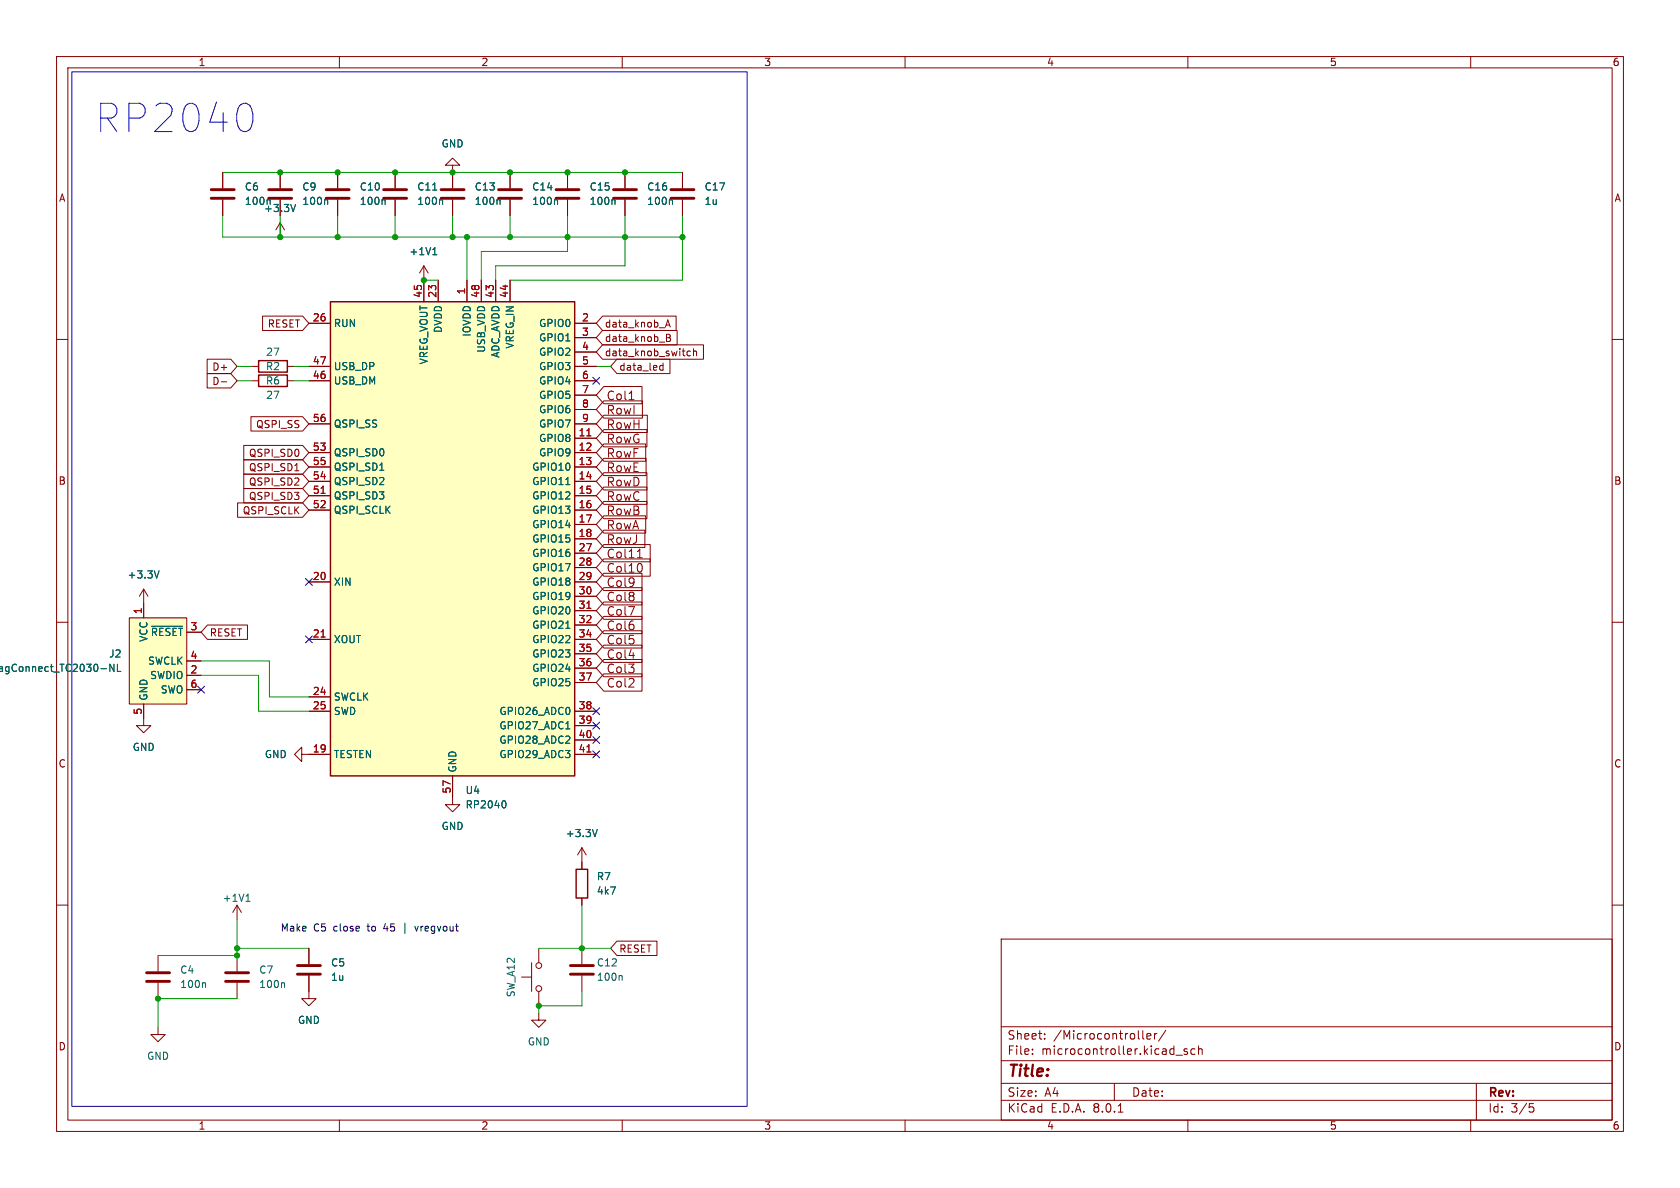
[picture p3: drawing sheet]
<svg xmlns="http://www.w3.org/2000/svg" width="297mm" height="210mm" viewBox="0 0 297 210" stroke-linecap="round" stroke-linejoin="round" font-family="sans-serif">
<g fill="none" stroke="#840000" stroke-width=".18">
<path d="M10 10h277v190h-277zM12 12h273v186h-273zM60 10v2M110 10v2M160 10v2M210 10v2M260 10v2M39.4 30.5v2.8M39.4 35.3v2.8M59.7 30.5v2.8M59.7 35.3v2.8M10 60h2"/>
<path d="M285 60h2M10 110h2M25.4 104.1l.8 1.3M25.4 104.1v2.6M25.4 104.1l-.8 1.3M285 110h2M53.3 133.4v-1.3l-1.2 1.3 1.2 1.2v-1.2h1.3M10 160h2M80 141v1.2h1.3l-1.3 1.3-1.3-1.3h1.3M102.9 149.9v2.5M102.9 149.9l-.8 1.2M102.9 149.9l.7 1.2"/>
<path d="M285 160h2M41.9 168.9v2.8M41.9 173.7v2.8M54.6 172.5v4h1.3l-1.3 1.3-1.3-1.3h1.3M54.6 167.6v2.8M95.2 179.1v1.2h1.3l-1.3 1.3-1.2-1.3h1.2M102.9 167.6v2.8M102.9 172.5v2.8M177 166h108v32h-108zM27.9 181.6v1.3h1.3l-1.3 1.3-1.2-1.3h1.2M60 198v2M110 198v2"/>
<path d="M160 198v2M177 194.5h108M177 191.5h108M177 187.5h108M177 181.5h108M182.5 186.3v.1M182.5 185.5v.1M184.7 183.6v.1M184.7 182.8v.1M197 191.5v3M197.7 196.6h.8M202 182.2v1.3l.2 .2"/>
<path d="M202.7 183.2l.8-.1-.1-.3-.4-.1-.3 .2 .1 .7h.6M204.1 182.7v1M204.5 182.7l-.3 .1-.1 .2M206.1 182.1l-1.3 2M207.9 186.5h1.1M209.9 185.5l-.4-.1-.2 .2 .1 .2 .5 .2v.3h-.6M210 198v2M211.2 185.5l-.4-.1-.3 .3v.4l.2 .2h.5M211.9 185.5l.2-.1 .4 .1v.9M211.9 184.9v1.5M260 198v2M261 191.5v6.5"/>
<path d="M270.4 195.1h.7M270.5 195.7h.4l.3 .3-.2 .5-.5 .1"/>
</g>
<path d="M37.3 35.1h4.1M37.3 33.5h4.1M57.7 35.1h4M57.7 33.5h4M39.9 173.5h4M39.9 172h4M52.6 172.2h4M52.6 170.7h4M100.8 172.2h4.1M100.8 170.7h4.1" fill="none" stroke="#840000" stroke-width=".51"/>
<path d="M47.6 35.3l.2 .2v.6M67.9 35.3l.2 .2v.6M28.1 100.9l-.4 1.3M105.6 146.6l-.4 1.3M50.1 173.7l.2 .2v.7M109.8 172.5l.2 .1v.7" fill="none" stroke="#006464" stroke-width=".18"/>
<path d="M58.4 53.3h43.2v83.9h-43.2z" fill="#ffffc2"/>
<path d="M58.4 53.3h43.2v83.9h-43.2zM45.7 66.3h5.1v2h-5.1zM45.7 63.8h5.1v2h-5.1z" fill="none" stroke="#840000" stroke-width=".25"/>
<g fill="none" stroke="#840000" stroke-width=".18">
<path d="M49.5 39.4l-.7 1.2M49.5 39.4v2.5M49.5 39.4l.8 1.2M80 29.2h1.3l-1.3-1.3-1.3 1.3h1.3v4.1M80 35.3v2.8M90.2 30.5v2.8M90.2 35.3v2.8M100.3 30.5v2.8M100.3 35.3v2.8M110.5 30.5v2.8M110.5 35.3v2.8M120.6 30.5v2.8"/>
<path d="M120.6 35.3v2.8M54.6 57.2h3.8M74.9 47v6.3M74.9 47l-.7 1.3M74.9 47l.8 1.3M77.5 49.5v3.8M82.5 49.5v3.8M85.1 49.5v3.8M87.6 49.5v3.8M90.2 49.5v3.8M101.6 57.2h3.8M101.6 59.7h3.8"/>
<path d="M44.4 67.3h1.3M44.4 64.8h1.3M50.8 67.3h1.3M50.8 64.8h1.3M54.6 67.3h3.8M54.6 64.8h3.8M54.6 74.9h3.8M101.6 77.5h3.8M101.6 62.2h3.8M101.6 67.3h3.8M101.6 64.8h3.8M101.6 74.9h3.8"/>
<path d="M101.6 69.9h3.8M101.6 72.4h3.8M54.6 80h3.8M54.6 82.6h3.8M54.6 85.1h3.8M54.6 87.6h3.8M54.6 90.2h3.8M101.6 80h3.8M101.6 82.6h3.8M101.6 85.1h3.8M101.6 87.6h3.8M101.6 90.2h3.8"/>
<path d="M101.6 92.7h3.8M101.6 95.3h3.8M101.6 97.8h3.8M54.6 102.9h3.8M54.6 113h3.8M101.6 102.9h3.8M101.6 113h3.8M101.6 100.3h3.8M101.6 105.4h3.8M101.6 108h3.8M101.6 110.5h3.8M101.6 115.6h3.8"/>
<path d="M101.6 118.1h3.8M25.4 127v1.3h1.3l-1.3 1.2-1.3-1.2h1.3M54.6 133.4h3.8M54.6 123.2h3.8M54.6 125.7h3.8M80 137.2v3.8M101.6 133.4h3.8M101.6 125.7h3.8M101.6 120.7h3.8M101.6 128.3h3.8M101.6 130.8h3.8"/>
</g>
<path d="M103.7 77.1h.8M56.8 87.2h.7M56.8 112.6h.7M103.7 107.5h.8M103.7 132.9h.8" fill="none" stroke="#a90000" stroke-width=".18"/>
<path d="M52.3 36.1l-.5 1.3M88.2 35.3l.2 .2v.6M98.4 35.3l.2 .2v.6M108.5 35.3l.2 .2v.6M118.7 35.3l.2 .2v.6M76.5 45h.7M76.6 44.1l.3-.3v1.2M67.1 83.1h.8M100 85.7h.7M100 111.1h.7M100 128.8h.7M89.1 141.5a.79 .79 0 0 1 0 1.3" fill="none" stroke="#006464" stroke-width=".18"/>
<path d="M78 35.1h4M78 33.5h4M88.1 35.1h4.1M88.1 33.5h4.1M98.3 35.1h4.1M98.3 33.5h4.1M108.5 35.1h4M108.5 33.5h4M118.6 35.1h4.1M118.6 33.5h4.1" fill="none" stroke="#840000" stroke-width=".51"/>
<path d="M22.9 109.2h10.1v15.3h-10.1z" fill="#ffffc2"/>
<g fill="none" stroke="#840000" stroke-width=".18">
<path d="M39.4 30.5v2.8M39.4 35.3v2.8M49.5 30.5v2.8M49.5 35.3v2.8M59.7 30.5v2.8M59.7 35.3v2.8M69.8 30.5v2.8M69.8 35.3v2.8M80 30.5v2.8M80 35.3v2.8M90.2 30.5v2.8M90.2 35.3v2.8"/>
<path d="M100.3 30.5v2.8M100.3 35.3v2.8M110.5 30.5v2.8M110.5 35.3v2.8M120.6 30.5v2.8M120.6 35.3v2.8M46.4 55.9h7.1l1.1 1.3-1.1 1.2h-7.1zM54.6 57.2h3.8M74.9 49.5v3.8M77.5 49.5v3.8M82.5 49.5v3.8M85.1 49.5v3.8"/>
<path d="M87.6 49.5v3.8M90.2 49.5v3.8M101.6 59.7h3.8M101.6 57.2h3.8M106.5 58.4h13.2v2.6h-13.2l-1.1-1.3zM106.5 55.9h13v2.5h-13l-1.1-1.2zM117.6 57.8l.5-1.2 .4 1.2M117.8 57.5h.6M117.8 59.1h.4l.3 .2-.3 .4 .3 .1v.3l-.2 .3h-.5zM117.8 59.7h.4M36.6 66h4.2l1.1 1.3-1.1 1.3h-4.2zM36.6 63.5h4.2l1.1 1.3-1.1 1.2h-4.2z"/>
<path d="M39.1 67.5h1M43.1 78.7h10.4l1.1 1.3-1.1 1.3h-10.4zM44.4 73.7h9.1l1.1 1.2-1.1 1.3h-9.1zM54.6 67.3h3.8M54.6 64.8h3.8M54.6 74.9h3.8M101.6 77.5h3.8M101.6 62.2h3.8M101.6 67.3h3.8M101.6 64.8h3.8M101.6 74.9h3.8M101.6 69.9h3.8"/>
<path d="M101.6 72.4h3.8M106.5 61h17.9v2.5h-17.9l-1.1-1.3zM106.7 68.3h6.8v3.1h-6.8l-1.3-1.5zM106.7 70.9h6.9v3h-6.9l-1.3-1.5zM106.7 75.9h7.7v3.1h-7.7l-1.3-1.5zM106.7 78.5h7.4v3h-7.4l-1.3-1.5zM106.7 73.4h7.7v3.1h-7.7l-1.3-1.6zM109.1 63.5h9.3v2.5h-9.3l-1.2-1.2zM111.2 70.7h.9M116.7 65.3l.2 .1h.3M117.2 64.2v1.2M117.2 64.7l-.3-.1-.2 .1"/>
<path d="M121.5 62.7l.2 .2 .4-.1M122.1 62.1h-.4l-.2 .2M122.6 62.2l.2-.1h.3v.8M122.6 61.6v1.3M42 88.9h11.5l1.1 1.3-1.1 1.2h-11.5zM43.1 81.3h10.4l1.1 1.3-1.1 1.2h-10.4zM43.1 83.8h10.4l1.1 1.3-1.1 1.3h-10.4zM43.1 86.4h10.4l1.1 1.2-1.1 1.3h-10.4zM52.1 83.2h.7M54.6 80h3.8M54.6 82.6h3.8M54.6 85.1h3.8"/>
<path d="M54.6 87.6h3.8M54.6 90.2h3.8M101.6 80h3.8M101.6 82.6h3.8M101.6 85.1h3.8M101.6 87.6h3.8M101.6 90.2h3.8M101.6 92.7h3.8M101.6 95.3h3.8M101.6 97.8h3.8M106.7 86.1h7.7v3.1h-7.7l-1.3-1.6zM106.7 88.6h7.7v3.1h-7.7l-1.3-1.5z"/>
<path d="M106.7 91.2h7.4v3h-7.4l-1.3-1.5zM106.7 93.7h7.3v3.1h-7.3l-1.3-1.5zM106.7 96.3h8.2v3h-8.2l-1.3-1.5zM106.7 98.8h8.2v3.1h-8.2l-1.3-1.6zM106.7 81h7.5v3.1h-7.5l-1.3-1.5zM106.7 83.6h7.7v3h-7.7l-1.3-1.5zM112.7 98.6h.8M113 97.3l.1-.2v1.5M113.3 99.7l.2 .5-.2 .9M22.9 109.2h10.1v15.3h-10.1zM25.4 106.7v2.5M33 119.4h2.6"/>
<path d="M33 111.8h2.6M33 116.8h2.6M36.7 110.5h7.1v2.5h-7.1l-1.1-1.2zM54.6 102.9h3.8M54.6 113h3.8M101.6 102.9h3.8M101.6 113h3.8M101.6 100.3h3.8M101.6 105.4h3.8M101.6 108h3.8M101.6 110.5h3.8M101.6 115.6h3.8"/>
<path d="M101.6 118.1h3.8M106.7 119.1h6.8v3.1h-6.8l-1.3-1.5zM106.7 111.5h6.8v3.1h-6.8l-1.3-1.6zM106.7 116.6h6.8v3h-6.8l-1.3-1.5zM106.7 114h6.8v3.1h-6.8l-1.3-1.5zM106.7 103.9h6.8v3h-6.8l-1.3-1.5zM106.7 109h6.8v3h-6.8l-1.3-1.5zM106.7 106.4h6.8v3.1h-6.8l-1.3-1.5zM106.7 101.3h6.8v3.1h-6.8l-1.3-1.5zM25.4 124.5v2.5M33 121.9h2.6M54.6 133.4h3.8"/>
<path d="M54.6 123.2h3.8M54.6 125.7h3.8M80 137.2v3.8M101.6 133.4h3.8M101.6 125.7h3.8M101.6 120.7h3.8M101.6 128.3h3.8M101.6 130.8h3.8M102.9 152.4v1.3M102.9 158.8v1.2M27.9 168.9v2.8M27.9 173.7v2.8"/>
<path d="M41.9 160l-.8 1.3M41.9 160v2.6M41.9 160l.8 1.3M54.6 167.6v2.8M54.6 172.5v2.8M92.2 172.7h1.8M94 170.2v5.1M95.2 167.6v2.6M95.2 175.3v2.5M109.1 166.4h7v2.5h-7l-1.2-1.3z"/>
<circle cx="95.3" cy="170.7" r=".51"/>
<circle cx="95.3" cy="174.8" r=".51"/>
</g>
<g fill="none" stroke="#006464" stroke-width=".18">
<path d="M47.6 35.3l.2 .2v.6M52.3 36.1l-.5 1.3M57.7 35.3l.2 .2v.6M67.9 35.3l.2 .2v.6M76.5 33.6h.7M78.1 35.3l.1 .2v.6M88.2 35.3l.2 .2v.6M98.4 35.3l.2 .2v.6M108.5 35.3l.2 .2v.6M118.7 35.3l.2 .2v.6M76.5 45h.7M76.6 44.1l.3-.3v1.2"/>
<path d="M67.1 83.1h.8M100 85.7h.7M17.9 118.2h.9M20.1 117.4v1.3l-.7-1.3v1.3M20.8 117.4v1.3h.6M26.8 110.7h5.5M28.1 100.9l-.4 1.3M100 111.1h.7M100 128.8h.7M43.5 159.3h.7M43.6 158.4l.2-.3v1.2M89.1 141.5a.79 .79 0 0 1 0 1.3"/>
<path d="M105.6 146.6l-.4 1.3M36.2 173.7l.1 .2v.7"/>
</g>
<path d="M47.5 35.1h4.1M47.5 33.5h4.1M67.8 35.1h4.1M67.8 33.5h4.1M25.9 173.5h4.1M25.9 172h4.1" fill="none" stroke="#840000" stroke-width=".51"/>
<path d="M101.9 153.7h2v5.1h-2z" fill="none" stroke="#840000" stroke-width=".25"/>
<path d="M71.6 163.2v1.8M73.3 163.7l.3 .9 .3-.9" fill="none" stroke="#0f0f0f" stroke-width=".18"/>
<path d="M12.7 12.7h119.4v182.9h-119.4zM43.5 18.3a1.83 1.83 0 0 1 1.2 1.9 3.2 3.2 0 0 1-.7 2.8l-.5 .3" fill="none" stroke="#0000c2" stroke-width=".18"/>
<g fill="none" stroke="#009600" stroke-width=".18">
<path d="M39.4 38.1v3.8h81.2M39.4 30.5h81.2M49.5 38.1v3.8M59.7 38.1v3.8M69.8 38.1v3.8M80 38.1v3.8M90.2 38.1v3.8M100.3 38.1v6.4h-15.2v5M110.5 38.1v8.9h-22.9v2.5M120.6 38.1v11.4h-30.4M74.9 49.5h2.6M82.5 41.9v7.6"/>
<path d="M41.9 64.8h2.5M41.9 67.3h2.5M52.1 64.8h2.5M52.1 67.3h2.5M105.4 64.8h2.5M35.6 119.4h10.1v6.3h8.9M35.6 116.8h12v6.4h7M41.9 167.6h12.7M41.9 176.5h-14v5.1M41.9 162.6v6.3h-14M95.2 167.6h12.7M102.9 160v7.6"/>
<path d="M102.9 175.3v2.5h-7.7v1.3"/>
</g>
<g fill="none" stroke="#000084" stroke-width=".18">
<path d="M104.8 66.7l1.2 1.2M106 66.7l-1.2 1.2M54 102.3l1.2 1.2M54 112.4l1.2 1.2M55.2 102.3l-1.2 1.2M55.2 112.4l-1.2 1.2M35 121.3l1.2 1.2M36.2 121.3l-1.2 1.2M104.8 130.2l1.2 1.2M104.8 132.7l1.2 1.3M104.8 127.7l1.2 1.2M104.8 125.1l1.2 1.2"/>
<path d="M106 130.2l-1.2 1.2M106 132.7l-1.2 1.3M106 127.7l-1.2 1.2M106 125.1l-1.2 1.2"/>
</g>
<path d="M103.7 77.1h.8M56.8 87.2h.7M56.8 112.6h.7M103.7 107.5h.8M103.7 132.9h.8" fill="none" stroke="#a90000" stroke-width=".18"/>
<g fill="#009600" stroke="#009600" stroke-width=".18">
<circle cx="41.9" cy="168.9" r=".46"/>
<circle cx="41.9" cy="167.6" r=".46"/>
<circle cx="27.9" cy="176.5" r=".46"/>
<circle cx="95.2" cy="177.8" r=".46"/>
<circle cx="69.8" cy="30.5" r=".46"/>
<circle cx="80" cy="30.5" r=".46"/>
<circle cx="59.7" cy="30.5" r=".46"/>
<circle cx="69.8" cy="41.9" r=".46"/>
<circle cx="49.5" cy="41.9" r=".46"/>
<circle cx="59.7" cy="41.9" r=".46"/>
<circle cx="49.5" cy="30.5" r=".46"/>
<circle cx="80" cy="41.9" r=".46"/>
<circle cx="74.9" cy="49.5" r=".46"/>
<circle cx="100.3" cy="41.9" r=".46"/>
<circle cx="90.2" cy="30.5" r=".46"/>
<circle cx="100.3" cy="30.5" r=".46"/>
<circle cx="110.5" cy="30.5" r=".46"/>
<circle cx="120.6" cy="41.9" r=".46"/>
<circle cx="110.5" cy="41.9" r=".46"/>
<circle cx="82.5" cy="41.9" r=".46"/>
<circle cx="90.2" cy="41.9" r=".46"/>
<circle cx="102.9" cy="167.6" r=".46"/>
</g>
<text font-size="7" fill="#0000c2" x="16.5" y="23.9">RP2040</text>
<text font-size="2.8" fill="#840000" x="178" y="190.9">Title:</text>
<g font-size="2.1" fill="#840000">
<text x="107.1" y="70.9">Col1</text>
<text x="107.1" y="73.5">RowI</text>
<text x="107.1" y="76">RowH</text>
<text x="107.1" y="78.6">RowG</text>
<text x="107.1" y="81.1">RowF</text>
<text x="107.1" y="83.6">RowE</text>
<text x="107.1" y="88.7">RowC</text>
<text x="107.1" y="86.2">RowD</text>
<text x="107.1" y="91.3">RowB</text>
<text x="107.1" y="93.8">RowA</text>
<text x="107.1" y="96.3">RowJ</text>
<text x="107.1" y="98.9">Col11</text>
<text x="107.1" y="101.4">Col10</text>
<text x="107.1" y="106.5">Col8</text>
<text x="107.1" y="104">Col9</text>
<text x="107.1" y="111.6">Col6</text>
<text x="107.1" y="109">Col7</text>
<text x="107.1" y="114.1">Col5</text>
<text x="107.1" y="119.2">Col3</text>
<text x="107.1" y="116.7">Col4</text>
<text x="107.1" y="121.7">Col2</text>
<text x="178" y="184">Sheet:</text>
<text x="186.2" y="184">/Microcontroller/</text>
<text x="178" y="186.7">File:</text>
<text x="184.1" y="186.7">microcontroller.kicad_sch</text>
<text x="178" y="196.9">KiCad</text>
<text x="178" y="194.1">Size:</text>
<text x="184.7" y="194.1">A4</text>
<text x="185.7" y="196.9">E.D.A.</text>
<text x="193.3" y="196.9">8.0.1</text>
<text x="200" y="194.1">Date:</text>
<text x="263" y="194.3">Rev:</text>
<text x="263" y="196.9">Id:</text>
<text x="267.1" y="196.9">3/5</text>
</g>
<g font-size="1.8" fill="#840000">
<text x="35" y="11.9">1</text>
<text x="85" y="11.9">2</text>
<text x="135" y="11.9">3</text>
<text x="185" y="11.9">4</text>
<text x="235" y="11.9">5</text>
<text x="285" y="11.9">6</text>
<text x="10.3" y="35.9">A</text>
<text x="285.3" y="35.9">A</text>
<text x="47.2" y="58.1">RESET</text>
<text x="106.8" y="58.1">data_knob_A</text>
<text x="37.4" y="65.7">D+</text>
<text x="106.8" y="60.6">data_knob_B</text>
<text x="106.8" y="63.2">data_knob_switch</text>
<text x="109.4" y="65.7">data_led</text>
<text x="37.4" y="68.3">D-</text>
<text x="45.2" y="75.9">QSPI_SS</text>
<text x="43.9" y="83.5">QSPI_SD1</text>
<text x="43.9" y="81">QSPI_SD0</text>
<text x="10.3" y="85.9">B</text>
<text x="43.9" y="86">QSPI_SD2</text>
<text x="43.9" y="88.6">QSPI_SD3</text>
<text x="285.3" y="85.9">B</text>
<text x="42.8" y="91.1">QSPI_SCLK</text>
<text x="37" y="112.7">RESET</text>
<text x="10.3" y="135.9">C</text>
<text x="285.3" y="135.9">C</text>
<text x="109.4" y="168.6">RESET</text>
<text x="10.3" y="185.9">D</text>
<text x="285.3" y="185.9">D</text>
<text x="35" y="199.9">1</text>
<text x="85" y="199.9">2</text>
<text x="135" y="199.9">3</text>
<text x="185" y="199.9">4</text>
<text x="235" y="199.9">5</text>
<text x="285" y="199.9">6</text>
</g>
<g font-size="1.8" fill="#006464">
<text x="78" y="26.3">GND</text>
<text x="43.2" y="33.9">C6</text>
<text x="53.3" y="33.9">C9</text>
<text x="63.5" y="33.9">C10</text>
<text x="73.7" y="33.9">C11</text>
<text x="83.8" y="33.9">C13</text>
<text x="94" y="33.9">C14</text>
<text x="104.1" y="33.9">C15</text>
<text x="114.3" y="33.9">C16</text>
<text x="124.5" y="33.9">C17</text>
<text x="43.2" y="36.4">100n</text>
<text x="46.6" y="37.7">+3.3V</text>
<text x="53.3" y="36.4">100n</text>
<text x="63.5" y="36.4">100n</text>
<text x="73.7" y="36.4">100n</text>
<text x="83.8" y="36.4">100n</text>
<text x="94" y="36.4">100n</text>
<text x="104.1" y="36.4">100n</text>
<text x="114.3" y="36.4">100n</text>
<text x="124.5" y="36.4">1u</text>
<text x="72.3" y="45.3">+1V1</text>
<text x="58.9" y="58">RUN</text>
<text x="78.3" y="58.9" transform="rotate(-90 78.3 58.9)">DVDD</text>
<text x="83.4" y="59.6" transform="rotate(-90 83.4 59.6)">IOVDD</text>
<text x="95.2" y="58">GPIO0</text>
<text x="46.9" y="65.6">R2</text>
<text x="46.9" y="63.1">27</text>
<text x="58.9" y="65.6">USB_DP</text>
<text x="75.8" y="64.5" transform="rotate(-90 75.8 64.5)">VREG_VOUT</text>
<text x="86" y="62.5" transform="rotate(-90 86 62.5)">USB_VDD</text>
<text x="88.5" y="63.4" transform="rotate(-90 88.5 63.4)">ADC_AVDD</text>
<text x="91" y="61.7" transform="rotate(-90 91 61.7)">VREG_IN</text>
<text x="95.2" y="60.6">GPIO1</text>
<text x="95.2" y="63.1">GPIO2</text>
<text x="95.2" y="65.6">GPIO3</text>
<text x="46.9" y="68.2">R6</text>
<text x="46.9" y="70.7">27</text>
<text x="58.9" y="68.2">USB_DM</text>
<text x="95.2" y="68.2">GPIO4</text>
<text x="95.2" y="70.7">GPIO5</text>
<text x="58.9" y="75.8">QSPI_SS</text>
<text x="95.2" y="73.3">GPIO6</text>
<text x="95.2" y="75.8">GPIO7</text>
<text x="58.9" y="80.9">QSPI_SD0</text>
<text x="58.9" y="83.4">QSPI_SD1</text>
<text x="94" y="83.4">GPIO10</text>
<text x="95.2" y="78.3">GPIO8</text>
<text x="95.2" y="80.9">GPIO9</text>
<text x="58.9" y="88.5">QSPI_SD3</text>
<text x="58.9" y="86">QSPI_SD2</text>
<text x="94" y="86">GPIO11</text>
<text x="94" y="88.5">GPIO12</text>
<text x="58.9" y="91">QSPI_SCLK</text>
<text x="94" y="91">GPIO13</text>
<text x="94" y="93.6">GPIO14</text>
<text x="94" y="96.1">GPIO15</text>
<text x="94" y="98.7">GPIO16</text>
<text x="94" y="101.2">GPIO17</text>
<text x="22.5" y="102.5">+3.3V</text>
<text x="58.9" y="103.7">XIN</text>
<text x="94" y="103.7">GPIO18</text>
<text x="94" y="106.3">GPIO19</text>
<text x="26.3" y="113.6" transform="rotate(-90 26.3 113.6)">VCC</text>
<text x="26.6" y="112.6">~{RESET}</text>
<text x="58.9" y="113.9">XOUT</text>
<text x="94" y="108.8">GPIO20</text>
<text x="94" y="111.4">GPIO21</text>
<text x="94" y="113.9">GPIO22</text>
<text x="-.5" y="119">agConnect_TC2030-NL</text>
<text x="19.2" y="116.4">J2</text>
<text x="26.1" y="117.7">SWCLK</text>
<text x="94" y="116.4">GPIO23</text>
<text x="94" y="119">GPIO24</text>
<text x="26.3" y="124" transform="rotate(-90 26.3 124)">GND</text>
<text x="26.4" y="120.2">SWDIO</text>
<text x="28.3" y="122.8">SWO</text>
<text x="58.9" y="124.1">SWCLK</text>
<text x="94" y="121.5">GPIO25</text>
<text x="58.9" y="126.6">SWD</text>
<text x="88.2" y="126.6">GPIO26_ADC0</text>
<text x="88.2" y="129.1">GPIO27_ADC1</text>
<text x="88.2" y="131.7">GPIO28_ADC2</text>
<text x="23.4" y="132.9">GND</text>
<text x="46.7" y="134.2">GND</text>
<text x="58.9" y="134.2">TESTEN</text>
<text x="80.9" y="136.7" transform="rotate(-90 80.9 136.7)">GND</text>
<text x="88.2" y="134.2">GPIO29_ADC3</text>
<text x="82.2" y="140.6">U4</text>
<text x="82.2" y="143.1">RP2040</text>
<text x="78" y="146.9">GND</text>
<text x="99.9" y="148.2">+3.3V</text>
<text x="105.4" y="155.8">R7</text>
<text x="39.3" y="159.6">+1V1</text>
<text x="105.4" y="158.3">4k7</text>
<text x="31.8" y="172.3">C4</text>
<text x="45.7" y="172.3">C7</text>
<text x="58.4" y="171">C5</text>
<text x="58.4" y="173.6">1u</text>
<text x="105.4" y="173.6">100n</text>
<text x="105.4" y="171">C12</text>
<text x="31.8" y="174.9">100n</text>
<text x="45.7" y="174.9">100n</text>
<text x="91.2" y="176.4" transform="rotate(-90 91.2 176.4)">SW_A12</text>
<text x="52.6" y="181.2">GND</text>
<text x="93.2" y="185">GND</text>
<text x="25.9" y="187.6">GND</text>
</g>
<g font-size="1.8" fill="#a90000">
<text x="74.7" y="52.7" transform="rotate(-90 74.7 52.7)">45</text>
<text x="77.2" y="52.7" transform="rotate(-90 77.2 52.7)">23</text>
<text x="82.3" y="52.1" transform="rotate(-90 82.3 52.1)">1</text>
<text x="84.8" y="52.7" transform="rotate(-90 84.8 52.7)">48</text>
<text x="87.4" y="52.7" transform="rotate(-90 87.4 52.7)">43</text>
<text x="89.9" y="52.7" transform="rotate(-90 89.9 52.7)">44</text>
<text x="55.2" y="56.9">26</text>
<text x="102.8" y="56.9">2</text>
<text x="102.8" y="59.4">3</text>
<text x="55.2" y="64.5">47</text>
<text x="102.8" y="62">4</text>
<text x="102.8" y="64.5">5</text>
<text x="55.2" y="67.1">46</text>
<text x="102.8" y="67.1">6</text>
<text x="102.8" y="69.6">7</text>
<text x="55.2" y="74.7">56</text>
<text x="102.2" y="77.2">11</text>
<text x="102.8" y="72.1">8</text>
<text x="102.8" y="74.7">9</text>
<text x="55.2" y="79.8">53</text>
<text x="55.2" y="82.3">55</text>
<text x="102.2" y="79.8">12</text>
<text x="102.2" y="82.3">13</text>
<text x="55.2" y="87.4">51</text>
<text x="55.2" y="89.9">52</text>
<text x="55.2" y="84.8">54</text>
<text x="102.2" y="84.8">14</text>
<text x="102.2" y="87.4">15</text>
<text x="102.2" y="89.9">16</text>
<text x="102.2" y="92.5">17</text>
<text x="102.2" y="95">18</text>
<text x="102.2" y="97.5">27</text>
<text x="102.2" y="100.1">28</text>
<text x="55.2" y="102.6">20</text>
<text x="102.2" y="102.6">29</text>
<text x="102.2" y="105.2">30</text>
<text x="102.2" y="107.7">31</text>
<text x="25.1" y="108.7" transform="rotate(-90 25.1 108.7)">1</text>
<text x="33.6" y="111.5">3</text>
<text x="55.2" y="112.8">21</text>
<text x="102.2" y="110.2">32</text>
<text x="102.2" y="112.8">34</text>
<text x="33.6" y="119.1">2</text>
<text x="33.6" y="116.6">4</text>
<text x="102.2" y="115.3">35</text>
<text x="102.2" y="117.9">36</text>
<text x="33.6" y="121.7">6</text>
<text x="55.2" y="122.9">24</text>
<text x="55.2" y="125.5">25</text>
<text x="102.2" y="120.4">37</text>
<text x="102.2" y="125.5">38</text>
<text x="25.1" y="126.4" transform="rotate(-90 25.1 126.4)">5</text>
<text x="102.2" y="128">39</text>
<text x="102.2" y="130.6">40</text>
<text x="55.2" y="133.1">19</text>
<text x="102.2" y="133.1">41</text>
<text x="79.8" y="140.4" transform="rotate(-90 79.8 140.4)">57</text>
</g>
<g font-size="1.8" fill="#0f0f0f">
<text x="49.5" y="164.8">Make</text>
<text x="55.4" y="164.8">C5</text>
<text x="59.1" y="164.8">close</text>
<text x="65.3" y="164.8">to</text>
<text x="68.3" y="164.8">45</text>
<text x="74.3" y="164.8">vregvout</text>
</g>
</svg>
